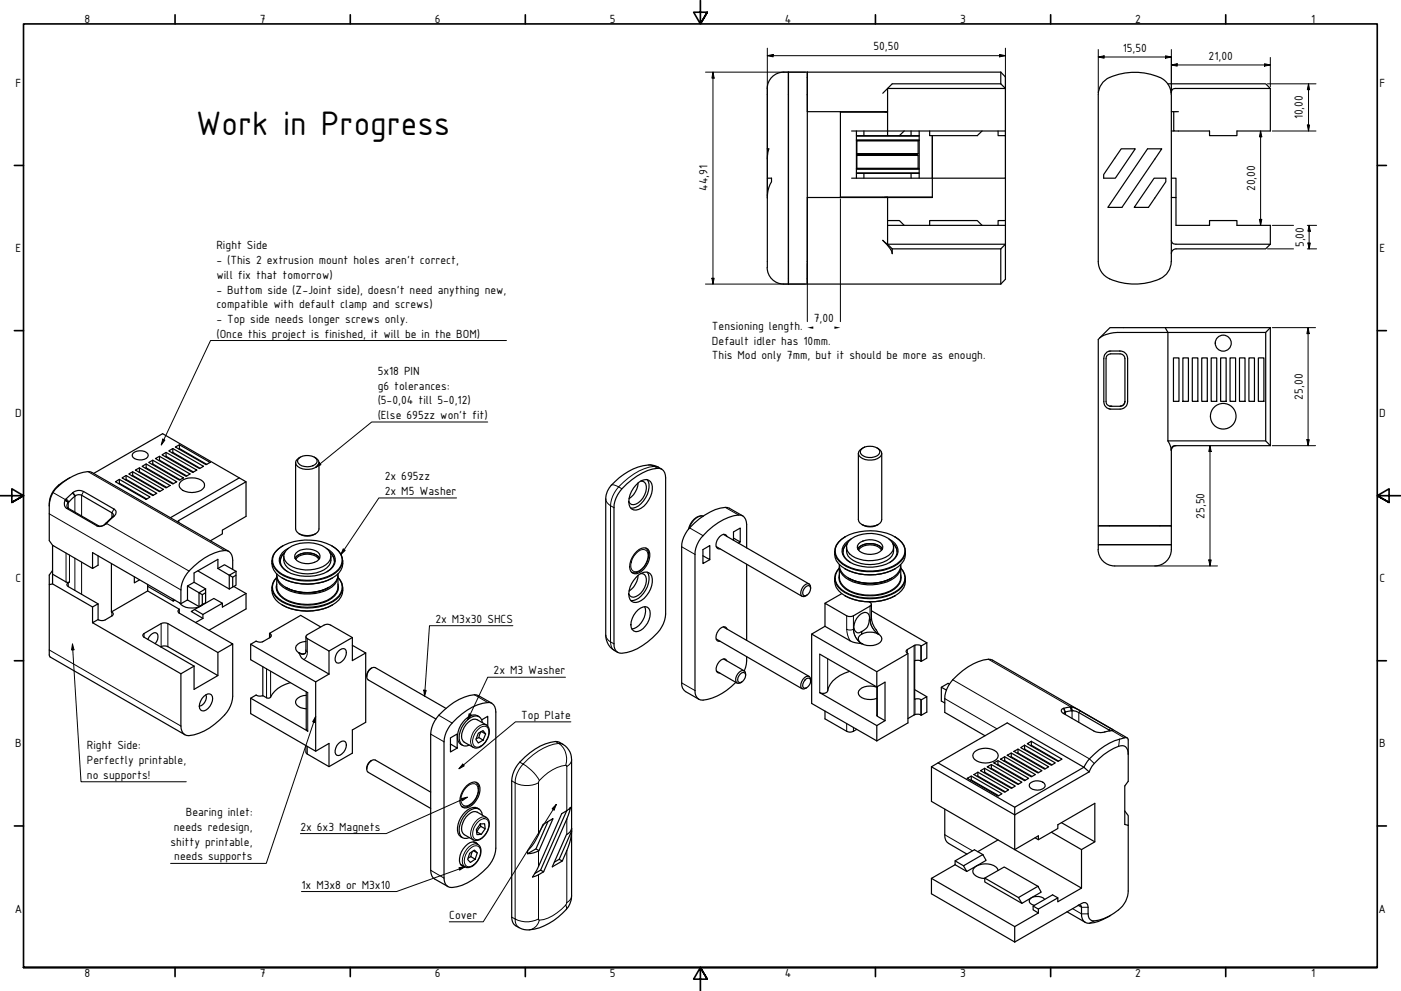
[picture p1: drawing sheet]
<svg xmlns="http://www.w3.org/2000/svg" width="594mm" height="420mm" viewBox="0 0 594 420" stroke-linecap="round" stroke-linejoin="round" font-family="sans-serif">
<!-- layer: Sichtbar (ISO) -->
<g fill="none" stroke="#000" stroke-width=".51">
<path d="M334.3 30.6v89.8zM342.3 30.6v89.8M424.4 30.6v4.9M424.4 30.6l1.9 2v4.9M424.4 30.6h-92.1a7.2 7.2 0 0 0-6.9 8.6v36.3M424.4 35.5h-46.1l-4 4M424.4 35.5l1.9 2M426.3 37.5h-49.9v20h5M426.3 37.5v20M491.8 32.8a8.2 8.2 0 0 1 4.9 7.4l-.1 70.7a8.7 8.7 0 0 1-7.5 8.4 24.6 24.6 0 0 1-20.9-2.6l-2-3.1-.5-2.7v-70.7a8.6 8.6 0 0 1 7.6-8.4 26.9 26.9 0 0 1 18.5 1.1M495.2 35.5h41.5l2 2h-40.4l-1.2 .5-.5 1.5M538.7 37.5v18h-14.2v2h-11.6v-2h-15.2v-8.2"/>
<path d="M342.3 47.3h34.1M356.4 47.3v.2M361.1 55.5h65.2M363.2 55.5v20M363.2 59.4h26.6M363.2 57.7h26.6M363.2 57.5h13.2M363.3 59.7v5.4l.4 .4M363.3 59.7h26M366.3 55.5v2M374.9 47.3l1.5 .2h-20v36M381.4 57.5h8.4"/>
<path d="M383.4 55.5l-2 2M386.3 55.5v2M389.6 59.5l-.3 .2v5.4M389.8 55.5v20M389.8 59.5h-26.6l.1 .2M394.2 55.5v2h20.2l2-2M423.2 55.5v2h3.1v18h-30.9M496.7 47.3h3M496.7 55.5h1M325.4 75.5h1.8v1.6a12.5 12.5 0 0 0-1.8 6.8zM325.4 63.1h.6l-.6 4.3M361.1 75.5h34.3"/>
<path d="M363.2 71.7h26.6M363.2 73.3h26.6M363.2 73.5h26.6M363.3 65.9l-.1 5.6h26.6M363.3 65.1h26M363.3 71.4h26M363.3 65.9h26M363.7 65.5h25.2M363.7 65.5l-.4 .4M366.3 73.5v2M386.3 73.5v2M388.9 65.5l.4 .4v5.5"/>
<path d="M389.3 65.1l-.4 .4M389.3 71.4l.3 .1M395.4 75.5v-18v26.2h-19M426.3 75.5v28M475.4 63.1h6l-8.5 12.4h-4.9v-1.5zM486.6 63.1h6l-16.9 24.8h-5.9zM489.4 75.5h4.9v1.6l-7.3 10.8h-6.1zM496.7 75.5h2v8.2M325.4 83.9v27a8 8 0 0 0 3.1 8.4l1.8 .8 2 .3h92.1M342.3 83.7h34.1v9.8M356.4 83.5h39M356.4 83.5v.2"/>
<path d="M376.3 83.5l-1.4 .2M376.4 93.5h5l2 2M376.4 95.5h49.9M376.4 93.5v10M394.2 95.5v-2h20.2l2 2M426.3 93.5h-3.1v2M496.7 83.7h2v11.8h14.2v-2h11.6v2h14.2v8M376.4 103.5l-2.1-1.6 .7 .7a12.1 12.1 0 0 1 3.3 4.9v-2M376.4 103.5l1.9 2M376.4 103.5h49.9M378.3 105.5h46.1M424.4 105.5v14.9"/>
<path d="M426.3 103.5v14.9l-1.9 2M426.3 103.5l-1.9 2M496.7 101.9a1.69 1.69 0 0 0 2 1.6h40l-2 2h-38l-1.4 .6-.6 1.4M494.1 138.9l1.1 2M538.7 138.9h-68l-5 5v79h31v-32M538.7 138.9l-2 2h-41.5M538.7 138.9v50.1M469.4 149.3l1.6-.5h4a3.3 3.3 0 0 1 3.2 3.3v18.1a3.3 3.3 0 0 1-3.5 3.3h-3.7a3.1 3.1 0 0 1-2.9-3.3v-18.1l.3-1.8zM495.2 140.9l-23.1 .2-4 1.1-1.7 1M495.2 140.9v46M497.6 151.7h2.3v18.5h-2.3zM501.6 151.7h2.3v18.5h-2.3z"/>
<path d="M505.6 151.7h2.3v18.5h-2.3zM509.6 151.7h2.3v18.5h-2.3zM513.6 151.7h2.3v18.5h-2.3zM517.6 151.7h2.3v18.5h-2.3zM521.6 151.7h2.3v18.5h-2.3zM525.6 151.7h2.3v18.5h-2.3zM529.6 151.7h2.3v18.5h-2.3zM533.6 151.7h2.3v18.5h-2.3zM536.7 140.9v46M470.5 172.2l.5 .1M471 172.3h4M477 170.2v-18.1a2.05 2.05 0 0 0-2-2.1h-3.6a2.08 2.08 0 0 0-2.4 2.1v18.1l.5 1.4 1.5 .7"/>
<path d="M477 170.2a2.05 2.05 0 0 1-2 2.1M477 170.2a2.06 2.06 0 0 1-2 2.1M56.5 192.1a4.8 4.8 0 0 1 6.2 .4 1.76 1.76 0 0 1-1.5 2.2 4.2 4.2 0 0 1-5.1-1.4zM57.4 199.3l1.7-.9 13 7.4-1.7 1.1zM59.1 198.4v1.6l11.6 6.7M60.3 197.7l1.7-1 12.9 7.6-1.6 .9zM62 196.7v1.7l11.5 6.6M62 198.4l-.3 .1M63.1 196.1l1.7-1 13 7.5-1.7 1zM64.8 195.1v1.6l11.6 6.7M64.8 196.7l-.3 .2M65.9 194.4l1.7-.9 13 7.5-1.7 1z"/>
<path d="M67.6 193.5v1.6l11.6 6.7M67.6 195.1l-.3 .1M68.7 192.8l1.7-1 13 7.5-1.7 1zM70.4 191.8v1.7l11.6 6.6M70.4 193.5l-.2 .1M71.6 191.2l1.7-1 13 7.5-1.7 1zM73.3 190.2v1.6l11.5 6.7M73.3 191.8l-.3 .2M74.4 189.5l1.7-.9 13 7.5-1.7 .9zM76.1 188.6v1.6l11.6 6.7M76.1 190.2l-.3 .2M125.3 196.1v28.2a4.4 4.4 0 0 0 5 2.8 4.2 4.2 0 0 0 5-2.8v-28.2"/>
<path d="M126.7 194.4a5.6 5.6 0 0 1 7.7 .5 2.04 2.04 0 0 1-1.7 2.6 5.3 5.3 0 0 1-6.5-1.8zM127.4 193.8a2.34 2.34 0 0 0-2 2.2 2.34 2.34 0 0 0 1.7 2.4 7 7 0 0 0 7.9-1.3 2.37 2.37 0 0 0-1.7-3.3M280.6 198.9a9.8 9.8 0 0 0-10.1-.9 25.2 25.2 0 0 0-12.9 10.3l-.7 3.3v57.7a7.9 7.9 0 0 0 5.1 7.3M364 192.3v28a4.4 4.4 0 0 0 4.9 2.9 4.4 4.4 0 0 0 5-2.9v-28M365.6 190.1a6.2 6.2 0 0 1 7.2 .6 2.09 2.09 0 0 1-2 3 5.1 5.1 0 0 1-5.9-1.6l.2-1.4zM366 189.9a2.3 2.3 0 0 0-2 2.2 2.3 2.3 0 0 0 1.8 2.3 7 7 0 0 0 7.8-1.3 2.29 2.29 0 0 0-1.7-3.2M495.2 186.9h41.5l2 2.1h-40.8l-.9 .7-.4 1.2M495.2 186.9l1.2 2.6 .2 1.4M498.7 189l-1.4 .5-.6 1.5M20.9 214.5a12 12 0 0 1 5.7-9.9 18.4 18.4 0 0 1 11.6-4.6l58.8 33.8M28.1 211.5l2.6-2.5a4.2 4.2 0 0 1 4.7-.6l12.9 7.4a1.83 1.83 0 0 1-.2 3.3l-2.6 2.5a4.3 4.3 0 0 1-4.4 1.4l-12.8-7.4a2.69 2.69 0 0 1-.2-4.1zM29.7 202.5a14.6 14.6 0 0 0-8.6 9l-.2 2.2v15.5l1.4 2"/>
<path d="M39.8 200.7l29.2-16.8 32.5 18.7M49 204.3l1.6-1.1 13 7.5-1.6 1.1zM50.6 203.2v1.7l11.6 6.7M50.6 204.9l-.2 .1M51.8 202.6l1.7-1 13 7.5-1.7 1zM53.5 201.6v1.6l11.6 6.8M53.5 203.2l-.4 .2M54.6 201l1.7-1 13 7.5-1.7 .9zM56.3 200v1.6l11.6 6.7M56.3 201.6l-.3 .2M59.1 200l-.2 .1M72.3 219.5l29.2-16.9 2.8 1.7-28.5 16.4-.5 .6"/>
<path d="M76.7 204.1a7.9 7.9 0 0 1 9.3 0 2.54 2.54 0 0 1 .5 2.8 2.54 2.54 0 0 1-2.4 1.5 7.3 7.3 0 0 1-8-1.9v-1.6zM104.3 204.3v14.6l-10 5.9v1.6l-5.1 2.9M265.8 205.1a22 22 0 0 1 14-6.5 3.4 3.4 0 0 1 2.5 3.9v57.8a13.7 13.7 0 0 1-5.6 10.1 20.8 20.8 0 0 1-13.9 6.5 3.4 3.4 0 0 1-2.5-3.9v-57.8a13.4 13.4 0 0 1 5.5-10.1zM269.7 205.7a4.2 4.2 0 0 1 6.1-1.5 9 9 0 0 1-2.7 10.3 4.6 4.6 0 0 1-5.3 1.3 6.4 6.4 0 0 1 0-7.5zM270.6 204.8a8.9 8.9 0 0 1-3.8 6.6M271.7 204a2.35 2.35 0 0 1 2.4 3.3 7.7 7.7 0 0 1-5.4 6.7l-.9-.1-1.2-1.1M274.4 203.4a7.9 7.9 0 0 1-1.5 9 6.4 6.4 0 0 1-5.4 3M298.2 218.8a6.3 6.3 0 0 0-6.3 5.7M315 218.7l-5.7-3.2a7.2 7.2 0 0 0-6 .6 26.2 26.2 0 0 0-13.4 11.6l-.8 2.8v1.3v57.7a3.9 3.9 0 0 0 1.6 3.7l5.7 3.3M41.6 235.6v4l-2.4 1.4v-6.7l37.5 21.6 2.8-1.5M43.7 222.9l2.5-2.3a3.7 3.7 0 0 0 1.9-2.4l-.7-.8-12.8-7.4a3.3 3.3 0 0 0-4.1 1.5l-1.2 1.3a1.67 1.67 0 0 0-.3 2.7l12.8 7.4 1.6 .1M47.2 238.9v20.5"/>
<path d="M115.3 237.7a7.4 7.4 0 0 0 4.4 7.4 22.9 22.9 0 0 0 22.7-1 6.8 6.8 0 0 0 3-6.4M117.6 233.2a21.2 21.2 0 0 1 25.7 .1 5.7 5.7 0 0 1-.9 9.1 22 22 0 0 1-24.4-.1 5.8 5.8 0 0 1-.4-9.1zM119.9 231.4a8 8 0 0 0-4.6 6.5 9.3 9.3 0 0 0 6.9 7.1 23.4 23.4 0 0 0 19.8-1.9 6 6 0 0 0 .5-10.5l-1.7-1.2M120.3 235.9a5.7 5.7 0 0 0 4.5 6.4 14.8 14.8 0 0 0 13.8-1.6 4.8 4.8 0 0 0 1.7-4.8M120.6 234.4l-1 1.1-.8 2.4M120.8 234.1a4.8 4.8 0 0 0 1.2 8.3M121.4 233.3a14.3 14.3 0 0 1 17.7-.3 4 4 0 0 1-.9 6.4 14.4 14.4 0 0 1-16.6-.7 3.7 3.7 0 0 1-.2-5.4zM122.3 232.5a5.1 5.1 0 0 0-2.9 7.8 16 16 0 0 0 16 3.4 8 8 0 0 0 6.8-5.8 5.5 5.5 0 0 0-3.8-5.4M125.1 236.7a7.1 7.1 0 0 1 10.4 0M125.4 237.2a6.4 6.4 0 0 1 9.8 0M125.5 234.5a7.4 7.4 0 0 1 9.9 .4 2.49 2.49 0 0 1-2.1 3.5 7.5 7.5 0 0 1-8.1-1.5l-.2-1.6zM126.8 226.3a6.6 6.6 0 0 0 7.1 0"/>
<path d="M139.8 234.1a4.7 4.7 0 0 1-1.2 8.3M140 234.4l1.6 2.3 .2 1.2M269.9 233.8a3.8 3.8 0 0 1 4.9-1 6.9 6.9 0 0 1-1.7 8.4 4.4 4.4 0 0 1-4.9 1.7 5.4 5.4 0 0 1 0-6.7zM273.8 232.3a5.4 5.4 0 0 1 .1 6.9 5.4 5.4 0 0 1-6.1 3.5M298.1 235.6l2.9 1.7v-6l-2.9 1.7v5.9l2.9-1.6M303.7 231.8l36.4 21M306.7 226.5l36.5 21.1M308.3 227.5a1.41 1.41 0 0 0-2.3-.6 4.4 4.4 0 0 0-1.9 5.5l1.2 .3M311 228.1l2.9 1.7v-5.9l-2.9 1.6v3.6M313.9 229.8l-.8 .5M316.6 232.3v-9.9a3.7 3.7 0 0 0-1.6-3.6 3.7 3.7 0 0 0-3.9-.1 26.6 26.6 0 0 0-15.5 12.2l-.8 2.8-.1 1.4v57.7a3.6 3.6 0 0 0 1.5 3.5 3.6 3.6 0 0 0 3.8 .2 25 25 0 0 0 12-7.2M316.6 239.2v32.3"/>
<path d="M353.9 233.7a7.1 7.1 0 0 0 4.4 7.5 22.9 22.9 0 0 0 22.8-1.1 6.6 6.6 0 0 0 2.8-6.4M355.7 229.8a19.5 19.5 0 0 1 18.1-4.3 13.1 13.1 0 0 1 9.4 5.8 6.1 6.1 0 0 1-2.9 7.8 22.5 22.5 0 0 1-22.9-.2 5.9 5.9 0 0 1-1.7-9.1zM355.9 239.4a6.8 6.8 0 0 0 4.7 6.1 19.3 19.3 0 0 0 19.6-1.9 5.1 5.1 0 0 0 1.8-4.2M358.5 227.6a6.4 6.4 0 0 0-2.6 10.4 20.9 20.9 0 0 0 18.9 3.7 11.7 11.7 0 0 0 8.9-6.3 6.7 6.7 0 0 0-4.3-7.8M359 231.9a5.5 5.5 0 0 0 4.3 6.5 14.9 14.9 0 0 0 14-1.6 4.8 4.8 0 0 0 1.6-4.9M359.3 230.5l-1 1.1-.9 2.4M359.4 230.2a4.8 4.8 0 0 0 1.3 8.3M360 229.3a14.1 14.1 0 0 1 17.6-.1 3.9 3.9 0 0 1-.8 6.3 14.6 14.6 0 0 1-16.6-.7 3.8 3.8 0 0 1-.2-5.5zM360.9 228.5a5.2 5.2 0 0 0-2.8 7.8 15.9 15.9 0 0 0 16 3.5 8.2 8.2 0 0 0 6.7-5.8 5.7 5.7 0 0 0-3.8-5.5M363.7 232.8a7.1 7.1 0 0 1 10.4 0M364 230.6a7.4 7.4 0 0 1 10 .3 2.09 2.09 0 0 1-1 3.1 7.5 7.5 0 0 1-9.1-1l-.3-1.6zM364 233.3a6.4 6.4 0 0 1 9.8 0"/>
<path d="M365.4 222.4a6.5 6.5 0 0 0 7 0M378.5 230.2a4.8 4.8 0 0 1-1.3 8.3M378.6 230.5l1 1.1 .8 2.4M465.6 232.9a7.1 7.1 0 0 0 7.7 7h16.4M465.7 222.9h31v8h-31zM496.7 230.9h-31v2.1M496.7 230.9v2.1M496.7 232.9a7 7 0 0 1-7 7M20.9 247.9v29.8l.4 .9 57.1 32.9M22.3 241.9l-1.4 1.9v4.1l1.4-.3v-4.2M22.3 247.6l16.9 9.7M39.2 241l-16.9-9.8v12.2l5.7 3.3h1.5a1.06 1.06 0 0 0-1 .8 1.06 1.06 0 0 0 .5 1.2l12.6 7.3"/>
<path d="M39.2 257.3l2.4-1.3v6.7l-2.4 1.3zM47.2 259.4l.7 .5v.9a7.9 7.9 0 0 1-4.7 2.3l-1.6-.4M57 244.5v2.6l2.2-1.2M62.6 248.6l10.9 6.3v-.9M62.6 247.8v2.7l-15.4 8.9M62.6 250.5l13.4 7.8M74.2 254.4l-.7 .5M76 258.3l-.6 .8 .6 .8M76 259.9l22.7 13.1-6.3 3.6M76 258.3v1.6M76.2 255.6a7.5 7.5 0 0 0 10 .5M79.5 248.5l2.8-1.6 4.9 2.8-2.8 1.6z"/>
<path d="M79.5 254.4l4.9 2.8M79.5 248.5v5.9M82.5 258.4l3.5 2.1M83.9 242l13.3 7.7M85.8 256.3v-4.2l-1.4-.8v5.9M87.2 249.7v5.9l-2.8 1.6M87.2 251.3l-1.4 .8M92.4 241l2.8-1.6 4.9 2.8M92.4 241v-3.8l-10.1 5.7v4M92.4 241l4.8 2.9v5.8M94.3 255.8l-3.6-2.1-9.6 5.5 4.9 3M98.7 241.4a9.1 9.1 0 0 0-1-7 3.9 3.9 0 0 0-4.5-.7 26.6 26.6 0 0 0-15.5 12.3 18.8 18.8 0 0 0-1 9.9"/>
<path d="M99.1 248.6l5.2 3M100.1 242.2v5.9l-2.9 1.6M100.1 242.2l-2.9 1.7 1.5 .8v4.2M100.1 243.9l-1.4 .8M104.3 251.6l-10 5.8v-1.6l-8.3 4.7v1.7M104.3 251.6v6.6l-15.7 9M115.3 249.1a7.4 7.4 0 0 0 4.4 7.4 22.9 22.9 0 0 0 22.7-1 6.8 6.8 0 0 0 3-6.4M117.3 243.3a6.5 6.5 0 0 0 4.7 6.2 19.1 19.1 0 0 0 19.6-2.1 5.1 5.1 0 0 0 1.7-4.1M117.3 244.4v4.4a7.9 7.9 0 0 0 6.5 6.4 20.3 20.3 0 0 0 16.5-1.6 6 6 0 0 0 3-4.8v-4.4M117.3 247.6a6 6 0 0 0 4 7 20.4 20.4 0 0 0 19.5-1 5.7 5.7 0 0 0 2.5-6M117.3 244.8a5.6 5.6 0 0 0 .9 9.1 22 22 0 0 0 24.2 0 5.8 5.8 0 0 0 .9-9.1M117.3 244a7.2 7.2 0 0 0 5.8 6.6 20.4 20.4 0 0 0 17.7-1.8 5.8 5.8 0 0 0 2.5-4.8"/>
<path d="M117.3 244.8a5.8 5.8 0 0 0 .7 9.2 22.2 22.2 0 0 0 24.7 0 5.8 5.8 0 0 0 .6-9.2M119.7 245.1a22.9 22.9 0 0 0 21.2 0M119.7 256.5a22.9 22.9 0 0 0 21.2 0M121.2 249a19.3 19.3 0 0 0 18.3 0M269.7 244.8a4.2 4.2 0 0 1 6.1-1.4 9.1 9.1 0 0 1-3.9 11.2 3.1 3.1 0 0 1-3.6 .6 3.1 3.1 0 0 1-1.7-3.3 10.4 10.4 0 0 1 3.1-7.1zM270.6 258.6a3.2 3.2 0 0 1 4.6-.5 7.6 7.6 0 0 1-5.6 9.7 2.97 2.97 0 0 1-1.9-4.2 9.8 9.8 0 0 1 2.9-5zM270.6 243.9a8.9 8.9 0 0 1-3.8 6.7M271.7 243.2a2.38 2.38 0 0 1 2.4 3.3 7.9 7.9 0 0 1-5.4 6.7l-.9-.1-1.2-1.2M273.4 257.2a7.9 7.9 0 0 1-5.5 9.5M274.4 242.5a7.9 7.9 0 0 1-1.5 9.1 6.4 6.4 0 0 1-5.4 3M341.4 249l1.3-.7 .6 .1a2.76 2.76 0 0 1-2.4 4.1 2.33 2.33 0 0 1 .5-3.5zM343.7 249.5a1.43 1.43 0 0 0-.3-1.5 1.43 1.43 0 0 0-1.5-.4 4.4 4.4 0 0 0-2.2 4.9 1.55 1.55 0 0 0 2.4-.1"/>
<path d="M353.9 245.2a7.1 7.1 0 0 0 4.4 7.4 22.9 22.9 0 0 0 22.8-1 6.6 6.6 0 0 0 2.8-6.4M355.9 240.5v4.3a8.2 8.2 0 0 0 6.6 6.6 19.9 19.9 0 0 0 16.4-1.7 6.2 6.2 0 0 0 3.1-4.9v-4.3M355.9 243.7a6.2 6.2 0 0 0 4.1 6.9 20.5 20.5 0 0 0 19.4-.9 5.7 5.7 0 0 0 2.6-6M355.9 240.9a5.8 5.8 0 0 0 1 9.1 22.2 22.2 0 0 0 24.1 0 5.8 5.8 0 0 0 1-9.1 5.8 5.8 0 0 1-.7 9.2 22.1 22.1 0 0 1-24.7 0 5.8 5.8 0 0 1-.7-9.2zM355.9 240.1a7.4 7.4 0 0 0 5.7 6.6 20 20 0 0 0 17.8-1.8 5.8 5.8 0 0 0 2.6-4.8M356.9 251.7l-7.1 4.1M358.3 241.2a22.9 22.9 0 0 0 21.2 0M358.3 252.6a22.9 22.9 0 0 0 21.2 0M359.7 245.1a19.5 19.5 0 0 0 18.4 0M368.6 255.2a1.03 1.03 0 0 1 .8 1.4l-7.5 4.5-1.5 .3-1.4-.3-9.2-5.3v9.7M369.5 256.2v5.7a10.2 10.2 0 0 0 2.5 6l.4 .9M369.5 258.9l23.5 13.6"/>
<path d="M39.2 264l37.5 21.7 5.6-3.3M62.7 271.1a3 3 0 0 1 3.9-2.5 3.6 3.6 0 0 1-.8 4.3M68.2 274.3l1.5-.4 1.5 .3 21.2 12.2-10.1 5.9v-9.9M86 262.2l-3.1 1.7M98.7 273v22.2a13.7 13.7 0 0 1-5.5 10 21.3 21.3 0 0 1-14 6.6 3.6 3.6 0 0 1-2.5-4v-22.1M106.3 273.2l27.6 15.9 5.6-3.3M106.3 273.2v6.5l24.2 14M114.3 270.4v-1.9l.8 1-.6 .8-3.2 1.8-1.3 .2-1.4-.5-2.3 1.4M126.8 276.8l1.2 2.3 11.5 6.7M129.7 269.9v5.7a1.34 1.34 0 0 1-.4 1.5 1.34 1.34 0 0 1-1.5 .1 2.39 2.39 0 0 1-2.4-2 2.39 2.39 0 0 1 1.8-2.7l2.5-.6M136 265.8l-8.5-4.9-13.2 7.6M143.5 276.1a1.92 1.92 0 0 1 3.2-.3 4.7 4.7 0 0 1-3.2 5.4 1.58 1.58 0 0 1-1.4-2.2l.7-2z"/>
<path d="M149.4 273.6l5.7 3.2M149.4 270.3l-9.9 5.7M155.1 276.8v29.4l-5.7 3.3v9.8l-9.9 5.7-9.6-5.7-.2-3.2M155.1 276.8l-5.7 3.3v-9.8l-9.2-5.3a2.75 2.75 0 0 0-2.8 0l-7.1 4.1-.6 .8 .6 .8 9.2 5.3v9.8M303.7 270.9l36.4 21.1M306.7 265.8l36.5 21M306.8 279.4l8.7 5M308.3 266.7a1.41 1.41 0 0 0-2.3-.7 4.4 4.4 0 0 0-1.9 5.6l1.2 .3M316.6 278.4a12.1 12.1 0 0 1-1 6.1M344.2 268.8v29.4l27.6 15.9M347.6 277.3l24.2 14v12l3.5 2.2M349.8 265.5l-5.6 3.3 27.6 16"/>
<path d="M349.8 265.5l10.7 6.2 2.3 .8 2.6 .4M364 261.2a3.1 3.1 0 0 1 4.1-1.1 5.5 5.5 0 0 1-4.8 8.1 2.85 2.85 0 0 1-1-3.7l.3-1.2zM364.6 269.5a6.9 6.9 0 0 1 9.2 .6 2.48 2.48 0 0 1-2.4 3.2 5.7 5.7 0 0 1-7.5-2.3zM385 277.1l-13.2 7.7v6.5l3.5-2.1v16.3M393 272.5v6.6l-2.3 1.3M393 272.5l-2.3 1.4M82.3 282.4l-21.2-12.2-.6-.9 .2-.3 7.6-4.6 1.4-.3 1.5 .3 21.2 12.2v9.8M86.5 295.2a2.03 2.03 0 0 1 3.5 .1 5.8 5.8 0 0 1-3.5 6.1 1.96 1.96 0 0 1-1.9-.9 1.96 1.96 0 0 1 0-2.1l1.1-2.3zM87.2 294.6a3.7 3.7 0 0 1-2.7 4.7M111.4 294.9l-1.6 .2-1.2-.4-2.3 1.3v6.6l27.6 15.9 5.6-3.3v9.8M111.4 282.7v12.2M123.1 289.4a12.8 12.8 0 0 0-8.6 6.4l-1 .2-2.1-1.1"/>
<path d="M129.9 294.8a3.9 3.9 0 0 0-4.6 3.2 4.5 4.5 0 0 0 4.6 2.5M129.9 293.3v15.9l.6 .8-24.2-14M133.9 289.1v29.4M157.6 283.2l-.4 .2a4 4 0 0 0-1.7 3.5M208.6 298.2l-5.7-3.3a12.9 12.9 0 0 0-10.4 2.9 20.8 20.8 0 0 0-9.4 10.7l-.5 2.8v57.7a4.1 4.1 0 0 0 1.7 3.7l5.7 3.2M303.8 284.5l8.7 5.1M308.2 280.1l-.4-.5a3.3 3.3 0 0 0-3.9 2.8 1.89 1.89 0 0 0 1.3 2.9M314 285.7l.6-.5 1.2 .1a2.9 2.9 0 0 1-2.1 4.1l-.5-.2a2.59 2.59 0 0 1 .8-3.5zM316.2 286.3a1.52 1.52 0 0 0-1.2-2 4 4 0 0 0-2.8 4.9 1.61 1.61 0 0 0 2.3 0M341.4 288.3l.6-.6 1.2-.1a2.71 2.71 0 0 1-2.3 4.1 2.28 2.28 0 0 1 .5-3.4zM343.7 288.6a1.51 1.51 0 0 0-1.1-1.9 3.9 3.9 0 0 0-2.9 4.9 1.55 1.55 0 0 0 2.4 0M360.2 284.6a11.7 11.7 0 0 0-9.4 8.7 2.79 2.79 0 0 1-3.2 .4l24.2 13.9"/>
<path d="M371.8 291.4a6.9 6.9 0 0 0-7.7 1.6 2.54 2.54 0 0 0 2.5 3.3 8.4 8.4 0 0 0 5.2-.2M387.9 292.4l5.1 3M390.7 296.7l2.3-1.3v6.5l-2.3 1.4M399.2 291.4l2.1 1.2M402.6 290l-.6-.3-2.8 1.7v5.8l1.4 .8M143.5 315.3a1.88 1.88 0 0 1 3.2-.2 4.7 4.7 0 0 1-3.2 5.2 1.58 1.58 0 0 1-1.4-2.1l.7-2.1zM189.1 300.3l-30-17.2a3.4 3.4 0 0 0-3 5.2l28.7 16.5M191 315.4l2.9 1.8-2.9 1.6v-6l2.9-1.6v6M191.7 306.6a22.6 22.6 0 0 1 16.1-8.7 3.6 3.6 0 0 1 2.4 4v57.7a13.7 13.7 0 0 1-5.5 10 21.3 21.3 0 0 1-13.9 6.6 3.4 3.4 0 0 1-2.5-3.9v-57.8a12.6 12.6 0 0 1 3.4-7.9zM198.6 306.2a3.2 3.2 0 0 1 3.8-1l3.8 2.1a4.8 4.8 0 0 1 .2 6.5 4.7 4.7 0 0 1-5.7 3l-3.9-2.1a4.8 4.8 0 0 1 0-6.4zM202.8 310.9l2.1-1.2 1 1.5-1 2.6-2.1 1.2-1-1.5zM203.1 312.7l-1.2 .5"/>
<path d="M203.1 312.7l1.8 1.1M203.1 303.8a4.2 4.2 0 0 0-5.8 1.2 8.8 8.8 0 0 0-2.6 9.9l1.4 1.1M204 310.2l-.9 2.5M204.2 310.2l1.7 1M204.2 305.2l2.6-1.5v4.2M204.5 306.4a2.9 2.9 0 0 0-1.6-2.7 2.9 2.9 0 0 0-3.1 .4 10 10 0 0 0-4.9 10.1 2.64 2.64 0 0 0 4.1 1.7M349.8 301.5v3.3l9.2 5.2a3.5 3.5 0 0 0 4.3-.8M375.3 305.5l-3.5 2.1v6.5M385 304.7l3-1.8 1.6-.1 1.1 .5v-6.6l-1.3-.4-1.5 .2v-16.4l1.7-.1 1.1 .4v-6.5l-.8-.4h-1.9l-3.6 2.3a.95 .95 0 0 0 .6 1.3v29.4l-13.2 7.6M413.2 318.8a7.3 7.3 0 0 1 9.9 .8 2.7 2.7 0 0 1-2.5 3.5 7.1 7.1 0 0 1-7.9-1.9l-.2-.9zM417.7 312l-17.1-10a18.2 18.2 0 0 1 .9-9.9 25.5 25.5 0 0 1 17.6-12.6l1.8 .4 57.1 32.9M428.8 319.3v1.5l-.2 .2"/>
<path d="M430 318.6l1.7-1 13 7.5-1.7 1zM431.7 317.6v1.7l-.3 .1M431.7 319.3l11.5 6.6M432.8 317l1.7-1 13 7.4-1.7 1.1zM434.5 316v1.6l11.6 6.7M434.5 317.6l-.3 .1M435.6 315.3l1.7-1 13 7.6-1.7 .9zM437.3 314.3v1.7l11.6 6.7M437.3 316l-.3 .1M450.3 300.7a6.6 6.6 0 0 1 7.8 .7l13.9 8.1-2.1 .5a7.3 7.3 0 0 1-6.1-.1l-13.3-7.7-.5-.9zM451.3 302.7l.1-.7a6.2 6.2 0 0 1 6.1 .1l13.2 7.8M478.4 319.8a2.89 2.89 0 0 0-.9-3 2.89 2.89 0 0 0-3.2-.4 24.9 24.9 0 0 0-11.9 9.6l-.6 1.3"/>
<path d="M157.6 322.4a3.7 3.7 0 0 0-2.1 3.7M182.6 335.8l-23.5-13.6a3.6 3.6 0 0 0-3.6 4.1l.6 1.1 26.5 15.4M197.9 333.1a3.8 3.8 0 0 1 4.9-1 6.8 6.8 0 0 1-1.7 8.4 4.5 4.5 0 0 1-4.9 1.7 5.5 5.5 0 0 1 0-6.8zM201.8 331.6a5.6 5.6 0 0 1 .1 7 5.7 5.7 0 0 1-6.1 3.4M222.5 321a21.3 21.3 0 0 1 14-6.6 8.1 8.1 0 0 1 5.9 7.7v57.7a9.5 9.5 0 0 1-4 7.5 21.8 21.8 0 0 1-16.2 6.8l-1-.3a5.5 5.5 0 0 1-4.1-3.7l-.1-59a13.7 13.7 0 0 1 5.5-10.1zM395 325.1v14.7l63.6 36.7M395 325.1l32.1-18.6 32.5 18.8M395 325.1l35.3 20.4M397.8 323.4l32.5 18.8M410.1 330l1.8-1 13 7.5-1.7 1zM411.9 329v1.7l-.4 .1M411.9 330.7l11.6 6.7"/>
<path d="M413 328.4l1.7-1 13 7.5-1.7 1zM414.7 327.4v1.6l-.3 .2M414.7 329l11.6 6.7M415.8 326.7l1.7-1 13 7.6-1.7 .9zM417.5 325.7v1.7l-.2 .2M417.5 327.4l11.6 6.7M418.7 325.1l1.7-1 12.9 7.5-1.6 1zM420.4 324.1v1.6l-.3 .2M420.4 325.7l11.5 6.8M421.4 323.4l1.8-.9 13 7.5-1.7 1zM423.2 322.5v1.6l-.3 .2M423.2 324.1l11.6 6.7"/>
<path d="M424.3 321.9l1.7-1.1 13 7.6-1.7 1zM426 320.8v1.7l-.3 .2M426 322.5l11.6 6.7M427.1 320.2l1.7-.9 13 7.4-1.7 1zM428.8 320.8l11.6 6.8M436.6 332.3a4.4 4.4 0 0 1 6.6 .5 2.5 2.5 0 0 1-3.3 2.2 3.1 3.1 0 0 1-3.5-2.1zM459.6 325.3a26.7 26.7 0 0 1 17.8-12.6l.6 .1 .4 .9v17.6l-1.5 1.9v16.3l1.5 .4M459.6 325.3l-29.3 16.9v3.3M459.6 325.3l2.2 2M461.8 327.3l-31.5 18.2M198.6 345.4a3.2 3.2 0 0 1 3.8-1.1l3.8 2.3a4.8 4.8 0 0 1 .2 6.4 4.9 4.9 0 0 1-5.7 3.1l-3.9-2.2a4.8 4.8 0 0 1 0-6.4zM200.7 356.9l1.9 1.1"/>
<path d="M202.1 352.7h.1M202.2 352.7l1.9 1M202.6 358a2.62 2.62 0 0 0-4.3-.1 8.3 8.3 0 0 0-3.2 8.2l1.1 1.2 .9 .2M202.6 358a4.9 4.9 0 0 1 .3 6.5 4.7 4.7 0 0 1-7.6 1.9M203.1 343a4.3 4.3 0 0 0-5.8 1.2 8.8 8.8 0 0 0-2.6 9.9l1.4 1M203.6 349.4l1.9-.2 .2 2.2-1.6 2.3-1.9 .2-.2-2.2zM203.6 349.4l.3 1M203.9 350.4l-1.7 2.3M203.9 350.4l1.8 1M204.5 345.6a2.9 2.9 0 0 0-1.6-2.7 2.9 2.9 0 0 0-3.1 .4 10.2 10.2 0 0 0-4.9 10.1 2.71 2.71 0 0 0 4.1 1.7M230.3 349.5l4.2-2.4-6 13.6-2.3 .9-2.5 .3v-1.2l3-3.7zM232.3 348.3l-5 11.6"/>
<path d="M238.2 345l2.1-1.3 1.6-1.5-1.6 5.1-9.8 22.3-3.4 1.9-1.3 .3 2.5-4.4zM240.3 343.8l-11.1 25.1M242.4 351.2a3.7 3.7 0 0 1-2.2 2.7l-6 13.6 4.2-2.5-1.3-.7-2.1 1.2M400.6 343.1v10.8a3.7 3.7 0 0 0 1.7 3.7l7.7 4.5M423.2 356.1l-8.6 5M430.3 345.5v14.7l10-5.8v1.6l8.3-4.7v-1.6l15.6-9.1v16.3l-5.6 3.3-12.8-7.4M438.9 355.2l1.4 .8M450.1 348.8l14.1 8.1M476.9 343.8l1.5 2v4.1M478.4 349.9v27.8a11.1 11.1 0 0 1-6.2 9.6 16.3 16.3 0 0 1-9.1 3.1 2.74 2.74 0 0 1-1.7-2.9v-2.8a1.69 1.69 0 0 0-.8-1.9 1.69 1.69 0 0 0-2 .3l-28.3 16.3M199.1 361.8l2.1-1.4 1.2 1.2-.9 2.7-2 1.4-1.2-1.3zM199.6 363.2l-1.1 .6"/>
<path d="M199.6 363.2l1.9 1.1M200.3 361l-.7 2.2M200.7 360.7l1.7 .9M228.5 360.7l-1.2-.8-3.6 2M230.5 369.6l-1.3-.7-2.4 1.4M237.1 364.3l5.3-11.9-.8 4.9-3.2 7.7M395 372.4l35.3 20.5 10-5.8M395 372.4v6.5l35.3 20.5M405 366.6l-10 5.8M405 365l3.6 2.1M405 366.6l5 2.9M408.6 367.1l8.2-4.8 1.3 2.5-8.1 4.7z"/>
<path d="M416.8 362.3l-3.6-2-8.2 4.7v1.6M417.6 372.3l8.2-4.7 14.3 8.2M423.2 369a5.1 5.1 0 0 0-5.5-2.8 4.7 4.7 0 0 0-5.2 3.1 4.6 4.6 0 0 0 5.1 3.2M458.6 360.2v16.3l-10 5.8v-1.6l-8.3 4.7v1.7M430.3 392.9v6.5M431.9 380.5l8.2-4.7 1.4 2.4-8.2 4.8zM431.9 380.5l-14.3-8.2v1.6l15.7 9.1M438.1 384.2l2.2 1.2M443 381.3a4.4 4.4 0 0 0-6.6 .4 2.13 2.13 0 0 0 2.2 2.1M448.6 380.7l-2.3-1.3-8.2 4.8v1.5l2.2 1.4M452.4 386.6l7.8 4.5M457.1 383.8h1.1l.4 .9a6.5 6.5 0 0 0 1.6 6.4 11.9 11.9 0 0 0 9.3-2.2l1.5-.8"/>
<circle cx="518.7" cy="145.5" r="3.4"/>
<circle cx="518.7" cy="176.5" r="5.4"/>
</g>
<!-- layer: Sichtbar schmal (ISO) -->
<g fill="none" stroke="#000" stroke-width=".42">
<path d="M37.3 199.9l57.9 33.5M274.9 197.1l2.5 .6a24.3 24.3 0 0 0-15.1 8.7l1.4 .8M279.2 198.1l-1.8-.4 1.4 .8M20.9 217.8l55.8 32.3M22.5 208.8l5.3 3.1 1.2 1.1M24.9 205.7l-.4 .7M27.6 212.1l1.4 1v2.4l-.7 .1M28.1 211.5l1.2 1.3M30.7 209l1 1.4v6.7M30.9 208.8l1.1 1.4M35.4 208.4l-.8 1.6v8.8M48.3 215.8l-.9 1.6v2l.7-.3"/>
<path d="M48.3 218.9l-.7 .3M256.9 211.6a3.9 3.9 0 0 0 2 2.8M258.9 214.4v57.7M258.9 214.4l1.4 .8M259.1 205.8a3.1 3.1 0 0 1 3.2 .6 13 13 0 0 0-3.4 8M298.2 218.8a5.8 5.8 0 0 0-5.5 3.9l-.5 1.4M307.5 215.1l5.7 3.3M28 234.5v12.2M29.5 235.3v11.4M31.7 236.6v13.7M34.6 238.3v13.6M41.8 222.9l-.7 .1"/>
<path d="M44.8 222l.3-.1 35 20.2M45 222l-.4 .2 .3-.1M45.5 221.6l-.5 .2M75.8 220.7l.1 1M269.7 234.6a3.2 3.2 0 0 1 4.5-1.1 6.1 6.1 0 0 1-2.1 7.7 2.73 2.73 0 0 1-4.3 .3 6.8 6.8 0 0 1 1.9-6.9zM289.1 231.8l5.6 3.3M292.4 223.8l5.7 3.3M29 247.1v1.6M47.4 259.6v1.6M368.9 257v5.7M20.9 275.6l55.8 32.2M61.1 268.6v1.6"/>
<path d="M68.3 264.4v9.8M71.2 264.4v9.8M114.5 268.6v1.7M126.8 276.8l1.8 .5 .7-.2M129.7 275.6l.6 .9M130.3 276.5a3.4 3.4 0 0 1-1.5 3.1M130.3 270.7v5.8M256.9 269.3a3.9 3.9 0 0 0 2 2.8M258.9 272.1a3.9 3.9 0 0 0 1.7 3.7M258.9 272.1l1.4 .9M347.6 277.3v16.4M351 279.3v13.6"/>
<path d="M359 266.8l1.4 .3 1.5-.3M359 266.8a10.1 10.1 0 0 0 1.5 4.9M359 261.1v5.7M361.9 266.8a7.6 7.6 0 0 0 3.5 6.1M361.9 261.1v5.7M362.1 266.7l-.2 .1M365.5 267.7l-.1 1.1-.1-1M368.9 262.7l-.3 .2M369.5 261.9l-.6 .8a7.9 7.9 0 0 0 3.5 6.1 7.9 7.9 0 0 1-3.5-6.1M384.7 275.4v1.6M387.6 273.7v29.4M388 273.5v6.6"/>
<path d="M390.5 273.7v6.6M419.1 279.5l35.1 20.3 .3 1.5M113 283.6v12.2M114.7 284.6v11M130.5 293.7v16.3M201.2 294.6l5.6 3.3M289.1 289.5l5.6 3.3M372 291.1v12.6M388 296.4v6.5M390.5 296.6v6.5M400.6 296.2l22.2 12.8M404 288.2l58 33.5 2 2"/>
<path d="M453.8 299.8l.5 1.5M454.3 299.8l.3 4.8M130.3 316.5v3.2M182.6 311.3l5.7 3.2M186.1 303.3l5.6 3.3M202.9 309.1a2.61 2.61 0 0 1 4.1-.3 6.8 6.8 0 0 1-4.1 8 2.2 2.2 0 0 1-2.5-3 8 8 0 0 1 2.5-4.7zM206.2 307.3a5.1 5.1 0 0 0-5.5 3.2 6.4 6.4 0 0 0-.6 5.8l.6 .5M235.5 314.4l1.4 .8a24.5 24.5 0 0 0-15.1 8.8l3.6 2.6 2 2.2 1.3 2.1M238.7 315.6l-1.8-.4a8.1 8.1 0 0 1 3 9.3M359 306.8v3.2M361.9 308.4v1.6M450.9 300.3l.7 1.6"/>
<path d="M451.2 300.3l.6 1.6v1.1M458.1 301.4l-.6 .7v4.1M471 308.8l-.7 1.1M471.5 309.7l5.3 3.1M474.7 313.4l-.4 3M197.5 334.1a3.5 3.5 0 0 1 4.6-1.4 5.9 5.9 0 0 1-1.8 7.6 2.87 2.87 0 0 1-4.3 .6 6.1 6.1 0 0 1 1.5-6.8zM217 331.1l1.4 .8v57.7l-1.4-.7M220.4 323.1l1.4 .9a12.1 12.1 0 0 0-3.4 7.9 11 11 0 0 0 9.9 0M228.3 331.9v22M240.3 325l-.1-.4a17 17 0 0 0-11.8 6.8l-.1 .5M240.3 325v18.7M242.4 322.1a3.5 3.5 0 0 1-2.1 2.9"/>
<path d="M202.4 348.8a3.2 3.2 0 0 1 4.4-1.2 6.4 6.4 0 0 1-4.3 8.4 2.02 2.02 0 0 1-2.1-2.4 7.5 7.5 0 0 1 2-4.8zM202.6 358a4.9 4.9 0 0 0-5.4 3.2 4.8 4.8 0 0 0 0 6.3M206.2 346.6a4.9 4.9 0 0 0-5.5 3.1 4.8 4.8 0 0 0 0 6.4M240.3 347.3v6.5M400.6 353.9l11.8 6.8M182.6 369l5.7 3.3M199 360.1a2.91 2.91 0 0 1 4.3-.8 6.5 6.5 0 0 1-4.5 8.2 2.57 2.57 0 0 1-1.8-3.9l.5-1.3zM228.3 360.8v6.6M228.3 370.9v18.7M240.3 360.7v22M242.4 379.8a3.5 3.5 0 0 1-2.1 2.9M228.3 389.6a10.6 10.6 0 0 1-9.9 0 3.7 3.7 0 0 0 1.7 3.7"/>
<path d="M228.3 389.6l.4 .5a5.3 5.3 0 0 1-4.4 4.2M240.1 385.6l.1-1.1-.3-.8a17.9 17.9 0 0 1-11.2 6.4M240.3 382.7l-.4 1M454.8 385.2l3.8 2.3h2.8M457.1 383.8l1.5 .9h2.8M464 390.4l-2 1.1"/>
</g>
<!-- layer: Sichtbar (ISO) -->
<g fill="#000">
<circle cx="471" cy="172.3" r=".25"/>
<circle cx="44.6" cy="222.2" r=".25"/>
<circle cx="365.4" cy="272.9" r=".25"/>
<circle cx="454.6" cy="301.3" r=".25"/>
</g>
<!-- layer: Sichtbar schmal (ISO) -->
<g fill="#000">
<circle cx="126.8" cy="276.8" r=".19"/>
<circle cx="361.9" cy="266.8" r=".19"/>
<circle cx="365.4" cy="272.9" r=".19"/>
<circle cx="368.9" cy="262.7" r=".19"/>
<circle cx="372.4" cy="268.8" r=".19"/>
</g>
<!-- layer: Rahmen (ISO) -->
<g fill="none" stroke="#000" stroke-width=".7">
<path d="M74.2 6.3v3.8M148.5 6.3v3.8M222.8 6.3v3.8M297 .2v9.9l-2.9-4.9h5.8l-2.9 4.9 2.9-4.9M371.2 6.3v3.8M445.5 6.3v3.8M519.7 6.3v3.8M6.1 70.1h3.9M584 70.1h3.9M6.1 140.2h3.9M584 140.2h3.9M0 210.2h10l-5-3v5.8l5-2.8-5 2.8"/>
<path d="M594 210.2h-10l5-3v5.8l-5-2.8 5 2.8M6.1 280.1h3.9M584 280.1h3.9M6.1 350.2h3.9M584 350.2h3.9M10 410.2v-400.1h574v400.1h-574h574M74.2 410.2v3.9M148.5 410.2v3.9M222.8 410.2v3.9M299.9 415.1l-2.9-4.9 2.9 4.9h-5.8l2.9-4.9v10M371.2 410.2v3.9M445.5 410.2v3.9"/>
<path d="M519.7 410.2v3.9"/>
</g>
<!-- layer: Symbol (ISO) -->
<g fill="none" stroke="#000" stroke-width=".42">
<path d="M214.8 144.4h-125.5l-20.9 44.2M206.8 178.9h-49.2l-23.7 19.3M69 186.2l.9 .4-1.5 2zM135.4 196.2l.7 .8-2.2 1.2zM193.6 211.1h-32.9l-16.2 24M145.5 232.8l.9 .5-1.9 1.8zM30.7 273l.7 2.5-1 .1zM30.7 273l3.7 58.4h44.6M217.5 265.3h-35.4l-2.1 29.8M179.7 292.6l1 .1-.7 2.4zM239.8 287.1h-33l-8.5 18.1M133.9 303.8l-.4 2.5-.9-.3z"/>
<path d="M133.9 303.8l-21 62.3h-40.6M198.9 302.7l.9 .4-1.5 2.1zM242.1 306h-23.5l-24 19.9M195.7 338.6l2.5-.6-2.1 1.4zM196.2 324l.6 .7-2.2 1.2zM198.2 338l-34.4 15.4h-36.4M235.9 341l-1 2.5-.8-.6zM235.9 341l-31 49.8h-14.4M194.6 367.9l2.6-.4-2.3 1.4zM197.2 367.5l-29.1 10.5h-40.3"/>
</g>
<g fill="#000">
<path d="M69 186.2l.9 .4-1.5 2z" fill-rule="evenodd"/>
<path d="M135.4 196.2l.7 .8-2.2 1.2z" fill-rule="evenodd"/>
<path d="M145.5 232.8l.9 .5-1.9 1.8z" fill-rule="evenodd"/>
<path d="M30.7 273l.7 2.5-1 .1z" fill-rule="evenodd"/>
<path d="M179.7 292.6l1 .1-.7 2.4z" fill-rule="evenodd"/>
<path d="M133.9 303.8l-.4 2.5-.9-.3z" fill-rule="evenodd"/>
<path d="M198.9 302.7l.9 .4-1.5 2.1z" fill-rule="evenodd"/>
<path d="M195.7 338.6l2.5-.6-2.1 1.4z" fill-rule="evenodd"/>
<path d="M196.2 324l.6 .7-2.2 1.2z" fill-rule="evenodd"/>
<path d="M235.9 341l-1 2.5-.8-.6z" fill-rule="evenodd"/>
<path d="M194.6 367.9l2.6-.4-2.3 1.4z" fill-rule="evenodd"/>
</g>
<g fill="#000">
<path d="M302.3 30.6l.5 2.5h-.9z" fill-rule="evenodd"/>
<path d="M325.4 23.6l2.5-.5v1z" fill-rule="evenodd"/>
<path d="M423.9 23.1l2.4 .5-2.4 .5z" fill-rule="evenodd"/>
<path d="M465.7 24.2l2.5-.5v1z" fill-rule="evenodd"/>
<path d="M494.2 23.7l2.5 .5-2.5 .5z" fill-rule="evenodd"/>
<path d="M496.7 27.5l2.5-.5v1z" fill-rule="evenodd"/>
<path d="M536.2 27l2.5 .5-2.5 .5z" fill-rule="evenodd"/>
<path d="M554.9 35.5l.4 2.5h-.9z" fill-rule="evenodd"/>
<path d="M534.5 55.5l.6 2.5h-1.1z" fill-rule="evenodd"/>
<path d="M554.4 53h.9l-.4 2.5z" fill-rule="evenodd"/>
<path d="M534 93h1.1l-.6 2.5z" fill-rule="evenodd"/>
<path d="M555.1 95.5l.5 2.5h-1z" fill-rule="evenodd"/>
<path d="M301.9 118h.9l-.5 2.4z" fill-rule="evenodd"/>
<path d="M554.6 103h1l-.5 2.5z" fill-rule="evenodd"/>
<path d="M342.3 138.9l2.6-.5v1z" fill-rule="evenodd"/>
<path d="M353.8 138.4l2.6 .5-2.6 .5z" fill-rule="evenodd"/>
<path d="M554.7 138.9l.5 2.6h-1z" fill-rule="evenodd"/>
<path d="M513.1 189l.5 2.4h-1z" fill-rule="evenodd"/>
<path d="M554.2 186.4h1l-.5 2.6z" fill-rule="evenodd"/>
<path d="M512.6 237.4h1l-.5 2.5z" fill-rule="evenodd"/>
</g>
<g fill="none" stroke="#000" stroke-width=".42">
<path d="M299.1 30.6h42.5M302.3 30.6l.5 2.5h-.9zM302.3 30.6v89.8M325.4 23.6l2.5-.5v1zM325.4 23.6h100.9M325.4 20.4v62.7M423.9 23.1l2.4 .5-2.4 .5zM426.3 20.4v54.3M465.7 24.2l2.5-.5v1zM465.7 24.2h31M465.7 21v18.3M494.2 23.7l2.5 .5-2.5 .5z"/>
<path d="M496.7 27.5l2.5-.5v1zM496.7 27.5h42M496.7 21v18.3M536.2 27l2.5 .5-2.5 .5zM537.5 35.5h20.5M538.7 24.4v12.3M554.9 35.5l.4 2.5h-.9zM554.9 35.5v20M534.5 55.5l.6 2.5h-1.1zM534.5 55.5v40M539.5 55.5h18.5M554.4 53h.9l-.4 2.5z"/>
<path d="M356.4 84.3v52.1M534 93h1.1l-.6 2.5zM539.5 95.5h9M554.4 95.5h3.9M555.1 95.5l.5 2.5h-1zM555.1 95.5v10M301.9 118h.9l-.5 2.4zM342.3 111.7v24.7M537.5 105.5h11M554.4 105.5h3.9M554.6 103h1l-.5 2.5zM299.1 120.4h42.5"/>
<path d="M539.5 138.9h18.3M554.7 138.9l.5 2.6h-1zM554.7 138.9v50.1M513.1 189l.5 2.4h-1zM513.1 189v50.9M539.5 189h18.3M554.2 186.4h1l-.5 2.6zM489.9 239.9h26.4M512.6 237.4h1l-.5 2.5z"/>
</g>
<text font-size="15.5" x="83" y="57.1">Work in Progress</text>
<g font-size="5.4">
<text x="35.9" y="9.8">8</text>
<text x="110.2" y="9.8">7</text>
<text x="184.4" y="9.8">6</text>
<text x="258.6" y="9.8">5</text>
<text x="332.7" y="9.8">4</text>
<text x="407.2" y="9.8">3</text>
<text x="481.4" y="9.8">2</text>
<text x="556" y="9.8">1</text>
<text x="370.3" y="21.3">50,50</text>
<text x="476.1" y="21.9">15,50</text>
<text x="512.5" y="25.3">21,00</text>
<text x="6.6" y="36.9">F</text>
<text x="584.9" y="36.9">F</text>
<text x="552.5" y="50.7" transform="rotate(-90 552.5 50.7)">10,00</text>
<text x="300" y="81" transform="rotate(-90 300 81)">44,91</text>
<text x="532.3" y="81" transform="rotate(-90 532.3 81)">20,00</text>
<text x="6.6" y="106.9">E</text>
<text x="91.8" y="105.7">Right Side</text>
<text x="552.8" y="104.8" transform="rotate(-90 552.8 104.8)">5,00</text>
<text x="584.9" y="106.9">E</text>
<text x="91.8" y="111.9">- (This 2 extrusion mount holes aren't correct,</text>
<text x="91.8" y="118.2">will fix that tomorrow)</text>
<text x="91.8" y="124.4">- Buttom side (Z-Joint side), doesn't need anything new,</text>
<text x="91.8" y="130.7">compatible with default clamp and screws)</text>
<text x="91.8" y="136.9">- Top side needs longer screws only.</text>
<text x="345.1" y="136.6">7,00</text>
<text x="91.8" y="143.1">(Once this project is finished, it will be in the BOM)</text>
<text x="301.9" y="139.9">Tensioning length.</text>
<text x="301.9" y="146.1">Default idler has 10mm.</text>
<text x="301.9" y="152.4">This Mod only 7mm, but it should be more as enough.</text>
<text x="160.1" y="158.9">5x18 PIN</text>
<text x="160.1" y="165.1">g6 tolerances:</text>
<text x="160.1" y="171.4">(5-0,04 till 5-0,12)</text>
<text x="552.4" y="169.5" transform="rotate(-90 552.4 169.5)">25,00</text>
<text x="6.5" y="176.9">D</text>
<text x="160.1" y="177.7">(Else 695zz won't fit)</text>
<text x="584.8" y="176.9">D</text>
<text x="163.1" y="203.6">2x 695zz</text>
<text x="163.1" y="209.8">2x M5 Washer</text>
<text x="510.7" y="219.9" transform="rotate(-90 510.7 219.9)">25,50</text>
<text x="6.6" y="246.9">C</text>
<text x="584.9" y="246.9">C</text>
<text x="184.7" y="264">2x M3x30 SHCS</text>
<text x="209.3" y="285.9">2x M3 Washer</text>
<text x="221" y="304.8">Top Plate</text>
<text x="6.5" y="316.9">B</text>
<text x="36.8" y="317.7">Right Side:</text>
<text x="584.8" y="316.9">B</text>
<text x="36.8" y="324">Perfectly printable,</text>
<text x="36.8" y="330.2">no supports!</text>
<text x="78.8" y="346.1">Bearing inlet:</text>
<text x="73.7" y="352.3">needs redesign,</text>
<text x="127.4" y="352.1">2x 6x3 Magnets</text>
<text x="72.3" y="358.6">shitty printable,</text>
<text x="73.9" y="364.8">needs supports</text>
<text x="127.8" y="376.7">1x M3x8 or M3x10</text>
<text x="6.3" y="386.9">A</text>
<text x="190.5" y="389.5">Cover</text>
<text x="584.6" y="386.9">A</text>
<text x="35.9" y="414.1">8</text>
<text x="110.2" y="414.1">7</text>
<text x="184.4" y="414.1">6</text>
<text x="258.6" y="414.1">5</text>
<text x="332.7" y="414.1">4</text>
<text x="407.2" y="414.1">3</text>
<text x="481.4" y="414.1">2</text>
<text x="556" y="414.1">1</text>
</g>
</svg>
